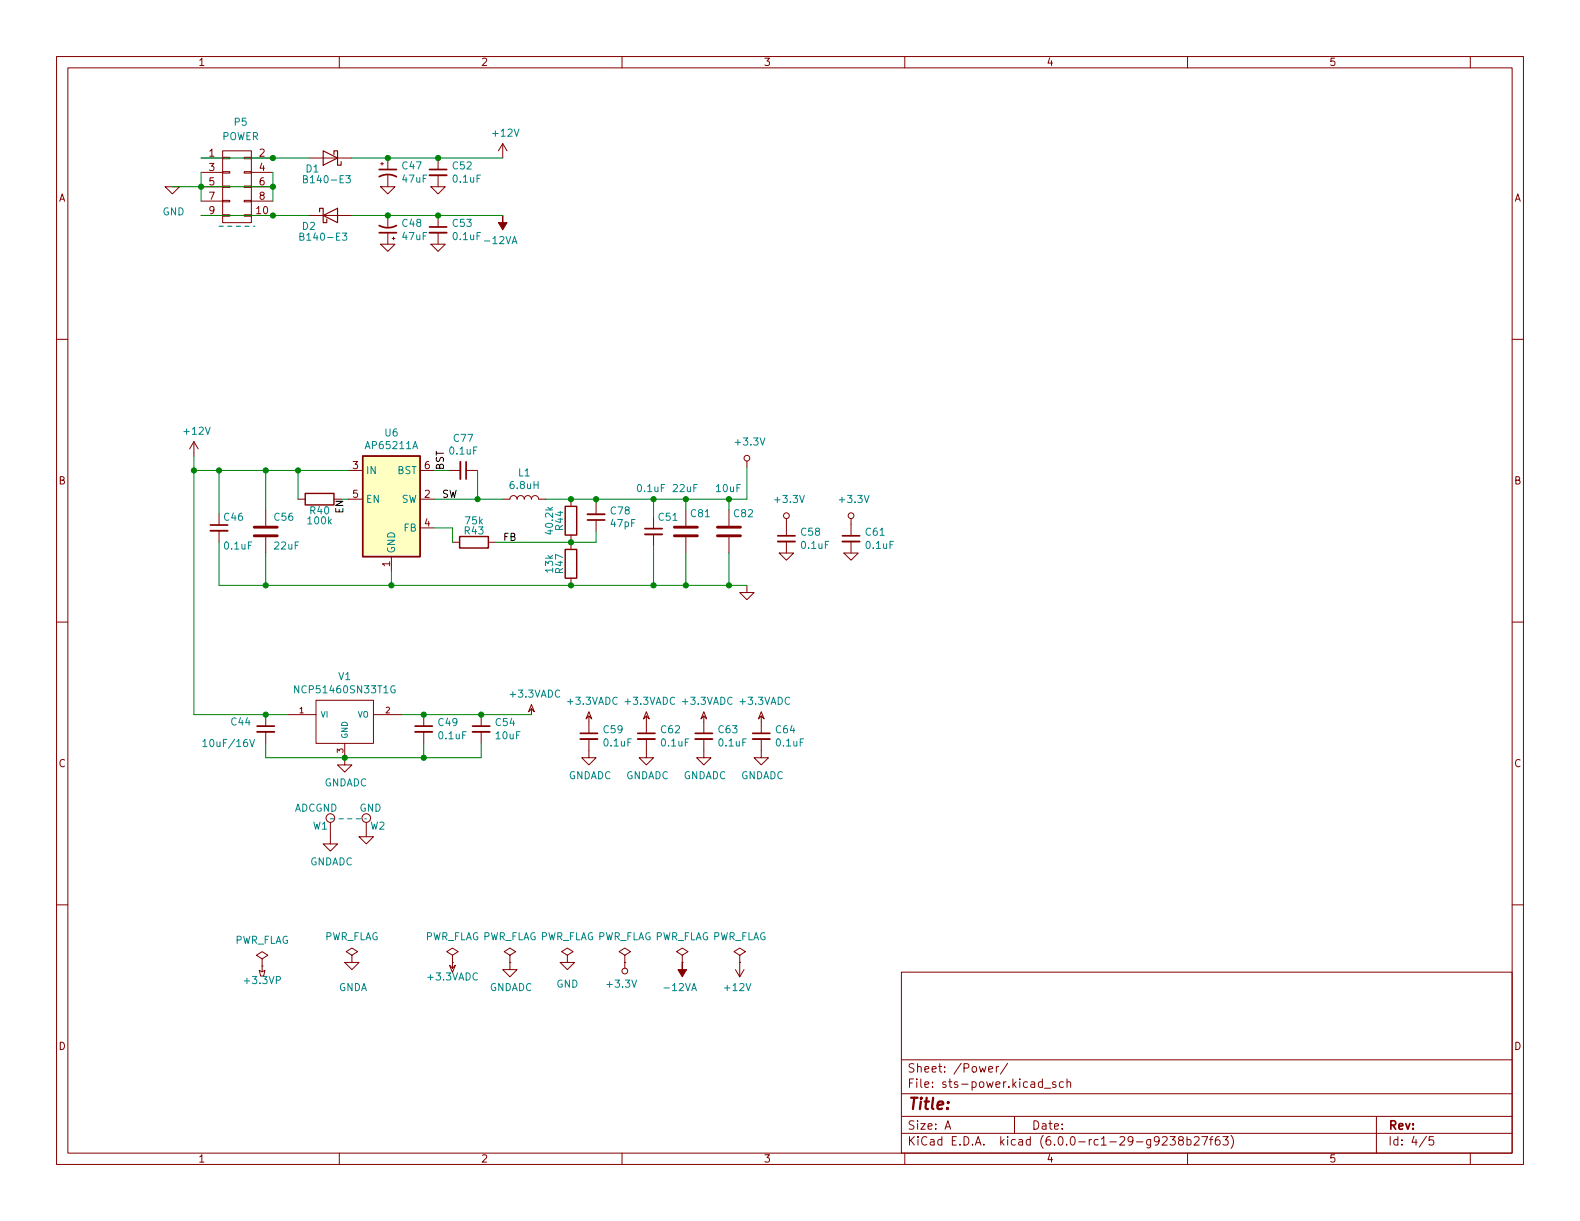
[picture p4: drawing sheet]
<svg xmlns="http://www.w3.org/2000/svg" width="279mm" height="216mm" viewBox="0 0 279 216" stroke-linecap="round" stroke-linejoin="round" font-family="sans-serif">
<g fill="none" stroke="#840000" stroke-width=".18">
<path d="M10 10h259.4v195.9h-259.4zM12 12h255.4v191.9h-255.4zM60 10v2M110 10v2M160 10v2M210 10v2M260 10v2M29.2 33h2.5l-1.2 1.3zM35.6 38.1h3.8M35.6 27.9h3.8M35.6 30.5h3.8M35.6 33h3.8"/>
<path d="M35.6 35.6h3.8M39.4 38h1.2v.2h-1.2zM39.4 35.4h1.2v.3h-1.2zM39.4 32.9h1.2v.2h-1.2zM39.4 30.4h1.2v.2h-1.2zM39.4 27.8h1.2v.3h-1.2zM39.4 26.7h5v12.7h-5zM43.2 38h1.2v.2h-1.2zM43.2 35.4h1.2v.3h-1.2zM43.2 32.9h1.2v.2h-1.2zM43.2 30.4h1.2v.2h-1.2zM43.2 27.8h1.2v.3h-1.2z"/>
<path d="M44.4 38.1h3.9M44.4 27.9h3.9M44.4 30.5h3.9M44.4 33h3.9M44.4 35.6h3.9M54.6 38.1h7.6M54.6 27.9h7.6M67.3 33h2.5l-1.2 1.3zM67.3 29h.5M67.6 28.7v.5M68.6 27.9v2.1M68.6 31v2"/>
<path d="M68.6 38.1v2M76.2 33h2.5l-1.2 1.3zM77.5 27.9v2.1M77.5 31v2M77.5 38.1v2M88.9 25.4l-.8 1.3M88.9 25.4v2.5M88.9 25.4l.8 1.3M10 60h2M67.3 43.2h2.5l-1.2 1.3zM68.6 41.1v2.1M69.3 42.2h.5"/>
<path d="M69.6 41.9v.5M76.2 43.2h2.5l-1.2 1.3zM77.5 41.1v2.1M267.4 60h2M34.3 78.1l-.8 1.3M34.3 78.1v2.5M34.3 78.1l.8 1.3M38.7 90.8v2M38.7 93.9v2M47 90.2v2.8M47 95v2.8M52.7 88.3h1.3"/>
<path d="M61.6 88.3h2.5M61.6 83.2h2.5M69.2 98.4v2.6M74.3 88.3h2.5M74.3 83.2h2.5M74.3 93.3h2.5M79.4 83.2h2M80 95.9h1.3M82.4 83.2h2.1M86.4 95.9h1.2M88.9 88.3h1.3a.64 .64 0 0 1 .6-.7 .64 .64 0 0 1 .6 .7 .64 .64 0 0 1 .7-.7 .64 .64 0 0 1 .6 .7 .64 .64 0 0 1 .6-.7 .64 .64 0 0 1 .7 .7 .64 .64 0 0 1 .6-.7 .64 .64 0 0 1 .6 .7h1.3M101 88.3v1.2"/>
<path d="M101 94.6v2.6M105.4 88.9v2M105.4 91.9v2.1M115.6 91.4v2.1M115.6 94.5v2M121.3 90.2v2.8M121.3 95v2.8M128.9 90.2v2.8M128.9 95v2.8M132.1 81.5v1.1M137.8 97.8h2.5l-1.2 1.3zM139.1 91.7v3"/>
<path d="M139.1 95.8v2M149.2 97.8h2.6l-1.3 1.3zM150.5 91.7v3M150.5 95.8v2M10 110h2M101 102.2v1.3M132.1 103.5v1.3h1.2l-1.2 1.2-1.3-1.2h1.3M267.4 110h2M47 126.4v2M47 129.4v2M50.8 126.4h5.1M55.9 123.8h10.1v7.6h-10.1z"/>
<path d="M61 131.4v3.9h1.2l-1.2 1.2-1.3-1.2h1.3M66 126.4h5.1M74.9 126.4v2M74.9 129.4v2M85.1 126.4v2M85.1 129.4v2M94 125.3v1.1M94 124.6l.5 1.3-.5-.6-.5 .6zM104.1 126.6v3.1M104.1 125.9l.5 1.2-.5-.5-.5 .5zM104.1 130.7v3.3h1.3l-1.3 1.3-1.2-1.3h1.2M114.3 126.6v3.1"/>
<path d="M114.3 125.9l.5 1.2-.5-.5-.5 .5zM114.3 130.7v3.3h1.3l-1.3 1.3-1.3-1.3h1.3M124.5 130.7v3.3h1.2l-1.2 1.3-1.3-1.3h1.3M124.5 126.6v3.1M124.5 125.9l.5 1.2-.5-.5-.5 .5zM134.6 130.7v3.3h1.3l-1.3 1.3-1.3-1.3h1.3M134.6 126.6v3.1M134.6 125.9l.5 1.2-.5-.5-.5 .5zM10 160h2M58.4 145.4v3.8h1.3l-1.3 1.3-1.3-1.3h1.3M63.5 148h2.5l-1.2 1.2zM64.8 145.4v2.6"/>
<path d="M267.4 160h2M45.8 171.6l.6 .2 .5-.2-.3 1h-.5zM46.4 170.8v1M46.4 169.5l1-.6-1-.6-1.1 .6 1.1 .6v1.3M46.4 170.8h.1M61 170.2h2.5l-1.3 1.3zM62.2 168.9l1-.6-1-.7-1 .7 1 .6v1.3M62.2 170.2h.1M79.5 170.7l.5 .5 .5-.5-.5 1.3zM80 170.2v1M80 168.9l1-.6-1-.7-1 .7 1 .6v1.3M80 170.2h.1"/>
<path d="M90.2 168.9l1-.6-1-.7-1 .7 1 .6v1.3M90.2 170.2h.1M90.2 170.2v1.3h1.2l-1.2 1.2-1.3-1.2h1.3M99.1 170.2h2.5l-1.3 1.3zM100.3 168.9l1-.6-1-.7-1 .7 1 .6v1.3M100.3 170.2h.1M110.5 170.2v1M110.5 168.9l1-.6-1-.7-1 .7 1 .6v1.3M110.5 170.2h.1M120.6 168.9l1.1-.6-1.1-.7-1 .7 1 .6v1.3M120.6 170.2h.1M130 171.5l.8 1.2"/>
<path d="M130.8 168.9l1-.6-1-.7-1 .7 1 .6v1.3M130.8 170.2h.1M130.8 170.2v2.5M131.6 171.5l-.8 1.2M159.4 171.9h108v32h-108zM159.4 197.4h108M159.4 193.4h108M159.4 187.4h108M167.1 199.7l.5-1.5 .5 1.5M167.3 199.2h.7M174.8 189.1l.7-.2v-.2l-.5-.1-.2 .2 .1 .7h.6M176.2 188.6v1"/>
<path d="M176.6 188.6l-.3 .1-.1 .2M178.2 188l-1.3 1.9M179.4 197.4v3M184.7 192.4h1.1M186.7 191.4l-.4-.1-.2 .2 .1 .2 .5 .2v.3h-.6M188 191.4l-.4-.1-.3 .3v.4l.2 .2h.5M188.7 191.4l.2-.1 .4 .1v.9M188.7 190.8v1.5M243.4 197.4v6.5M60 203.9v2M110 203.9v2M159.4 200.4h108"/>
<path d="M160 203.9v2M205.5 201.1l.6-.1 .2 .1 .1 .3-.9 1.1h.9M206.9 201h.9l-.5 .5 .5 .2v.6l-.3 .2h-.4l-.2-.2M208.7 201.6l-.3-.3 .1-.2 .2-.1h.4l.2 .3-.1 .2-.7 .2-.1 .2 .1 .4 .2 .2h.3l.3-.3v-.3l-.3-.3M209.9 201.5h.4l.3 .3v.4l-.1 .2h-.6M209.9 201v1.5M210 203.9v2M211.2 201.1l.6-.1 .2 .1v.3l-.9 1.1h.9M212.5 201h1l-.6 1.5M213.9 201.5h.6M214.5 201l-.4 .2v1.3M215.6 201a.59 .59 0 0 0-.7 .6v.6l.1 .2 .5 .1 .2-.2 .1-.5-.2-.2-.4-.1-.3 .3"/>
<path d="M216.3 201h.9l-.5 .5 .4 .2v.6l-.2 .2h-.4l-.2-.2M217.7 200.8a1.72 1.72 0 0 1 0 2.2M252.3 200.9l-1.3 1.9M253.5 201h-.7l-.1 .7 .2-.2 .5 .1 .1 .2v.5l-.2 .2-.6-.2M260 203.9v2"/>
<circle cx="132.1" cy="81" r=".51"/>
<circle cx="139.1" cy="91.2" r=".51"/>
<circle cx="150.5" cy="91.2" r=".51"/>
<circle cx="58.4" cy="144.7" r=".76"/>
<circle cx="64.8" cy="144.7" r=".76"/>
<circle cx="110.5" cy="171.7" r=".51"/>
</g>
<g fill="none" stroke="#840000" stroke-width=".33">
<path d="M75.9 31h3.1M75.9 41.1h3.1M37.2 93.9h3.1M81.4 81.7v3M103.9 90.9h3M114 94.5h3.1M137.5 95.8h3.1M149 95.8h3M45.5 129.4h3M73.4 129.4h3.1M83.6 129.4h3M102.6 130.7h3.1"/>
<path d="M112.8 130.7h3M122.9 130.7h3.1M133.1 130.7h3"/>
</g>
<g fill="none" stroke="#840000" stroke-width=".3">
<path d="M67.1 30h3M67.1 39.9a3.2 3.2 0 0 0 3 0M67.1 31.2a3.2 3.2 0 0 1 3 0M75.9 30h3.1M67.1 41.1h3M75.9 40.1h3.1M37.2 92.8h3.1M82.4 81.7v3M103.9 91.9h3M114 93.5h3.1M137.5 94.7h3.1M149 94.7h3"/>
<path d="M45.5 128.4h3M73.4 128.4h3.1M83.6 128.4h3M102.6 129.7h3.1M112.8 129.7h3M122.9 129.7h3.1M133.1 129.7h3"/>
</g>
<path d="M53.7 31.7l.5-.1 .1-.2v-.2l-.6-.1v1.2h.5l.1-.1 .1-.3-.3-.2M61.2 31.1h.8l-.5 .4 .4 .2v.5l-.2 .1-.5-.1M53 41.8h.6l.1-.2-.1-.3-.6-.1v1.3h.5l.2-.1 .1-.3-.3-.3M60.5 41.2h.8l-.4 .5 .4 .1v.6l-.2 .1-.6-.1M35.9 131.1l.3-.4v1.3M35.9 132h.7M44.2 130.7l.4 1.3 .4-1.3M52.8 121.2v1.3l-.7-1.3v1.3M69.8 121.3a.59 .59 0 0 0-.7 .6 .59 .59 0 0 0 .7 .6l.1-.5h-.3" fill="none" stroke="#008484" stroke-width=".18"/>
<path d="M64.1 80.6h10.2v17.8h-10.2z" fill="#ffffc2" stroke="#ffffc2" stroke-width=".18"/>
<path d="M54 87.2h5.1v2.1h-5.1zM64.1 80.6h10.2v17.8h-10.2zM81.3 94.9h5.1v2h-5.1zM99.9 97.2h2.1v5h-2.1zM99.9 89.5h2.1v5.1h-2.1z" fill="none" stroke="#840000" stroke-width=".25"/>
<path d="M45 94.7h4M45 93.2h4M119.3 94.7h4M119.3 93.2h4M126.9 94.7h4M126.9 93.2h4" fill="none" stroke="#840000" stroke-width=".51"/>
<g fill="#840000" stroke="#840000" stroke-width=".18">
<path d="M120.6 170.2v1.3h.8l-.8 1.2-.7-1.2h.7z"/>
<path d="M88.9 38.1v1.3h.8l-.8 1.2-.8-1.2h.8z"/>
</g>
<path d="M56.5 37.5v-.7h.6v2.6h.7v-.7M57.1 38.1l2.6-1.3v2.6zM57.1 26.7l2.6 1.2-2.6 1.3zM59.1 27.3v-.6h.6v2.5h.6v-.6" fill="none" stroke="#840000" stroke-width=".2"/>
<path d="M38.7 40h6.4M58.4 144.8h6.4" fill="none" stroke="#0000c2" stroke-width=".18" stroke-dasharray=".8 .8"/>
<g fill="none" stroke="#008400" stroke-width=".18">
<path d="M30.5 33h17.8M35.6 38.1h19M35.6 27.9h19M35.6 30.5v5.1M48.3 30.5v5.1M62.2 38.1h26.7M62.2 27.9h26.7M34.3 83.2h27.3M34.3 80.6v45.8h16.5M38.7 95.9v7.6h93.4M38.7 83.2v7.6M47 83.2v7"/>
<path d="M47 97.8v5.7M52.7 83.2v5.1M60.3 88.3h1.3M76.8 83.2h2.6M76.8 88.3h12.1M76.8 93.3h3.2v2.6M84.5 83.2v5.1M105.4 94v1.9h-17.8M105.4 88.3v.6M115.6 88.3v3.1M115.6 96.5v7M121.3 88.3v1.9"/>
<path d="M121.3 97.8v5.7M128.9 88.3v1.9M128.9 97.8v5.7M132.1 82.6v5.7h-35.6M69.2 101v2.5M47 131.4v2.6h38.1v-2.6M71.1 126.4h22.9M74.9 131.4v2.6"/>
</g>
<g fill="#008400" stroke="#008400" stroke-width=".18">
<circle cx="84.5" cy="88.3" r=".46"/>
<circle cx="47" cy="103.5" r=".46"/>
<circle cx="52.7" cy="83.2" r=".46"/>
<circle cx="69.2" cy="103.5" r=".46"/>
<circle cx="47" cy="83.2" r=".46"/>
<circle cx="61" cy="134" r=".46"/>
<circle cx="101" cy="103.5" r=".46"/>
<circle cx="101" cy="95.9" r=".46"/>
<circle cx="47" cy="126.4" r=".46"/>
<circle cx="85.1" cy="126.4" r=".46"/>
<circle cx="128.9" cy="103.5" r=".46"/>
<circle cx="115.6" cy="88.3" r=".46"/>
<circle cx="121.3" cy="88.3" r=".46"/>
<circle cx="128.9" cy="88.3" r=".46"/>
<circle cx="115.6" cy="103.5" r=".46"/>
<circle cx="121.3" cy="103.5" r=".46"/>
<circle cx="48.3" cy="33" r=".46"/>
<circle cx="48.3" cy="27.9" r=".46"/>
<circle cx="48.3" cy="38.1" r=".46"/>
<circle cx="38.7" cy="83.2" r=".46"/>
<circle cx="34.3" cy="83.2" r=".46"/>
<circle cx="77.5" cy="27.9" r=".46"/>
<circle cx="68.6" cy="27.9" r=".46"/>
<circle cx="68.6" cy="38.1" r=".46"/>
<circle cx="77.5" cy="38.1" r=".46"/>
<circle cx="35.6" cy="33" r=".46"/>
<circle cx="74.9" cy="126.4" r=".46"/>
<circle cx="74.9" cy="134" r=".46"/>
<circle cx="105.4" cy="88.3" r=".46"/>
<circle cx="101" cy="88.3" r=".46"/>
</g>
<text font-size="2.8" fill="#840000" x="160.4" y="196.2">Title:</text>
<g font-size="2.1" fill="#840000">
<text x="160.4" y="189.7">Sheet: /Power/</text>
<text x="160.4" y="192.4">File: sts-power.kicad_sch</text>
<text x="160.4" y="202.5">KiCad E.D.A. kicad (6.0.0-rc1-29-g9238b27f63)</text>
<text x="160.4" y="199.7">Size: A</text>
<text x="182.4" y="199.7">Date:</text>
<text x="245.4" y="199.7">Rev:</text>
<text x="245.4" y="202.5">Id: 4/5</text>
</g>
<g font-size="1.8" fill="#840000">
<text x="35" y="11.6">1</text>
<text x="85" y="11.6">2</text>
<text x="135" y="11.6">3</text>
<text x="185" y="11.6">4</text>
<text x="235" y="11.6">5</text>
<text x="37" y="27.7">1</text>
<text x="45.9" y="27.7">2</text>
<text x="10.3" y="35.6">A</text>
<text x="37" y="30.2">3</text>
<text x="37" y="32.8">5</text>
<text x="37" y="35.3">7</text>
<text x="45.9" y="30.2">4</text>
<text x="45.9" y="32.8">6</text>
<text x="45.9" y="35.3">8</text>
<text x="267.7" y="35.6">A</text>
<text x="37" y="37.8">9</text>
<text x="45.4" y="37.8">10</text>
<text x="62.4" y="82.9">3</text>
<text x="75.1" y="82.9">6</text>
<text x="10.3" y="85.7">B</text>
<text x="62.4" y="88">5</text>
<text x="75.1" y="88">2</text>
<text x="267.7" y="85.7">B</text>
<text x="75.1" y="93.1">4</text>
<text x="69" y="100.2" transform="rotate(-90 69 100.2)">1</text>
<text x="10.3" y="135.6">C</text>
<text x="267.7" y="135.6">C</text>
<text x="10.3" y="185.7">D</text>
<text x="267.7" y="185.7">D</text>
<text x="35" y="205.6">1</text>
<text x="85" y="205.6">2</text>
<text x="135" y="205.6">3</text>
<text x="185" y="205.6">4</text>
<text x="235" y="205.6">5</text>
</g>
<g font-size="1.8" fill="#008484">
<text x="41.5" y="22.2">P5</text>
<text x="39.2" y="24.8">POWER</text>
<text x="71.2" y="29.9">C47</text>
<text x="80.1" y="29.9">C52</text>
<text x="87.3" y="24.2">+12V</text>
<text x="54.1" y="30.5">D1</text>
<text x="54.3" y="32.4">B140-E3</text>
<text x="71.2" y="32.3">47uF</text>
<text x="80.2" y="32.3">0.1uF</text>
<text x="28.7" y="38.1">GND</text>
<text x="53.5" y="40.6">D2</text>
<text x="71.2" y="40.1">C48</text>
<text x="80.1" y="40.1">C53</text>
<text x="53.7" y="42.5">B140-E3</text>
<text x="71.2" y="42.4">47uF</text>
<text x="80.2" y="42.4">0.1uF</text>
<text x="85.9" y="43.2">-12VA</text>
<text x="32.7" y="76.9">+12V</text>
<text x="68.1" y="77.2">U6</text>
<text x="64.6" y="83.8">IN</text>
<text x="64.9" y="79.4">AP65211A</text>
<text x="70.2" y="83.8">BST</text>
<text x="79.6" y="80.4">0.1uF</text>
<text x="80.3" y="78.1">C77</text>
<text x="130.2" y="78.8">+3.3V</text>
<text x="64.6" y="88.9">EN</text>
<text x="70.9" y="88.9">SW</text>
<text x="90.3" y="86.5">6.8uH</text>
<text x="91.7" y="84.2">L1</text>
<text x="112.8" y="87">0.1uF</text>
<text x="119.1" y="87">22uF</text>
<text x="126.7" y="87">10uF</text>
<text x="137.2" y="88.9">+3.3V</text>
<text x="148.6" y="88.9">+3.3V</text>
<text x="39.7" y="92.1">C46</text>
<text x="48.6" y="92.1">C56</text>
<text x="54.5" y="92.7">100k</text>
<text x="54.9" y="90.9">R40</text>
<text x="71.4" y="94">FB</text>
<text x="82.2" y="94.5">R43</text>
<text x="82.3" y="92.7">75k</text>
<text x="97.8" y="94.3" transform="rotate(-90 97.8 94.3)">40.2k</text>
<text x="99.6" y="93.7" transform="rotate(-90 99.6 93.7)">R44</text>
<text x="108" y="91">C78</text>
<text x="108.1" y="93.2">47pF</text>
<text x="116.5" y="92.1">C51</text>
<text x="122.2" y="91.4">C81</text>
<text x="129.8" y="91.4">C82</text>
<text x="141.7" y="94.7">C58</text>
<text x="153.1" y="94.7">C61</text>
<text x="39.8" y="97.2">0.1uF</text>
<text x="48.6" y="97.2">22uF</text>
<text x="69.8" y="97.9" transform="rotate(-90 69.8 97.9)">GND</text>
<text x="97.8" y="101.2" transform="rotate(-90 97.8 101.2)">13k</text>
<text x="99.6" y="101.3" transform="rotate(-90 99.6 101.3)">R47</text>
<text x="141.8" y="97.1">0.1uF</text>
<text x="153.2" y="97.1">0.1uF</text>
<text x="52.7" y="122.6">NCP51460SN33T1G</text>
<text x="59.9" y="120.2">V1</text>
<text x="90.3" y="123.3">+3.3VADC</text>
<text x="100.5" y="124.6">+3.3VADC</text>
<text x="110.6" y="124.6">+3.3VADC</text>
<text x="120.8" y="124.6">+3.3VADC</text>
<text x="131" y="124.6">+3.3VADC</text>
<text x="40.9" y="128.3">C44</text>
<text x="77.6" y="128.4">C49</text>
<text x="77.7" y="130.7">0.1uF</text>
<text x="87.7" y="128.4">C54</text>
<text x="87.7" y="130.7">10uF</text>
<text x="106.8" y="129.6">C59</text>
<text x="106.9" y="132">0.1uF</text>
<text x="116.9" y="129.6">C62</text>
<text x="117" y="132">0.1uF</text>
<text x="127.1" y="129.6">C63</text>
<text x="127.2" y="132">0.1uF</text>
<text x="137.3" y="129.6">C64</text>
<text x="137.4" y="132">0.1uF</text>
<text x="36.5" y="132.1">10uF/16V</text>
<text x="100.5" y="137.8">GNDADC</text>
<text x="110.6" y="137.8">GNDADC</text>
<text x="120.8" y="137.8">GNDADC</text>
<text x="130.9" y="137.8">GNDADC</text>
<text x="52" y="143.5">ADCGND</text>
<text x="57.3" y="139">GNDADC</text>
<text x="63.5" y="143.5">GND</text>
<text x="55.3" y="146.7">W1</text>
<text x="65.5" y="146.7">W2</text>
<text x="54.7" y="153">GNDADC</text>
<text x="41.4" y="166.9">PWR_FLAG</text>
<text x="57.3" y="166.2">PWR_FLAG</text>
<text x="75" y="166.2">PWR_FLAG PWR_FLAG PWR_FLAG PWR_FLAG PWR_FLAG PWR_FLAG</text>
<text x="43.4" y="174">+3.3VP</text>
<text x="75.8" y="173.4">+3.3VADC</text>
<text x="59.8" y="175.2">GNDA</text>
<text x="86.5" y="175.2">GNDADC</text>
<text x="98.4" y="174.6">GND</text>
<text x="107.5" y="174.6">+3.3V</text>
<text x="117.7" y="175.2">-12VA</text>
<text x="128.3" y="175.2">+12V</text>
</g>
<g font-size="1.8">
<text x="78.5" y="83.2" transform="rotate(-90 78.5 83.2)">BST</text>
<text x="78.1" y="88">SW</text>
<text x="60.7" y="90.7" transform="rotate(-90 60.7 90.7)">EN</text>
<text x="88.9" y="95.6">FB</text>
</g>
<g font-size="1.4" fill="#840000">
<text x="52.9" y="126.1">1</text>
<text x="68.2" y="126.1">2</text>
<text x="60.7" y="133.1" transform="rotate(-90 60.7 133.1)">3</text>
</g>
<g font-size="1.4" fill="#008484">
<text x="56.6" y="126.9">VI</text>
<text x="61.5" y="130.7" transform="rotate(-90 61.5 130.7)">GND</text>
<text x="63.2" y="126.9">VO</text>
</g>
</svg>
